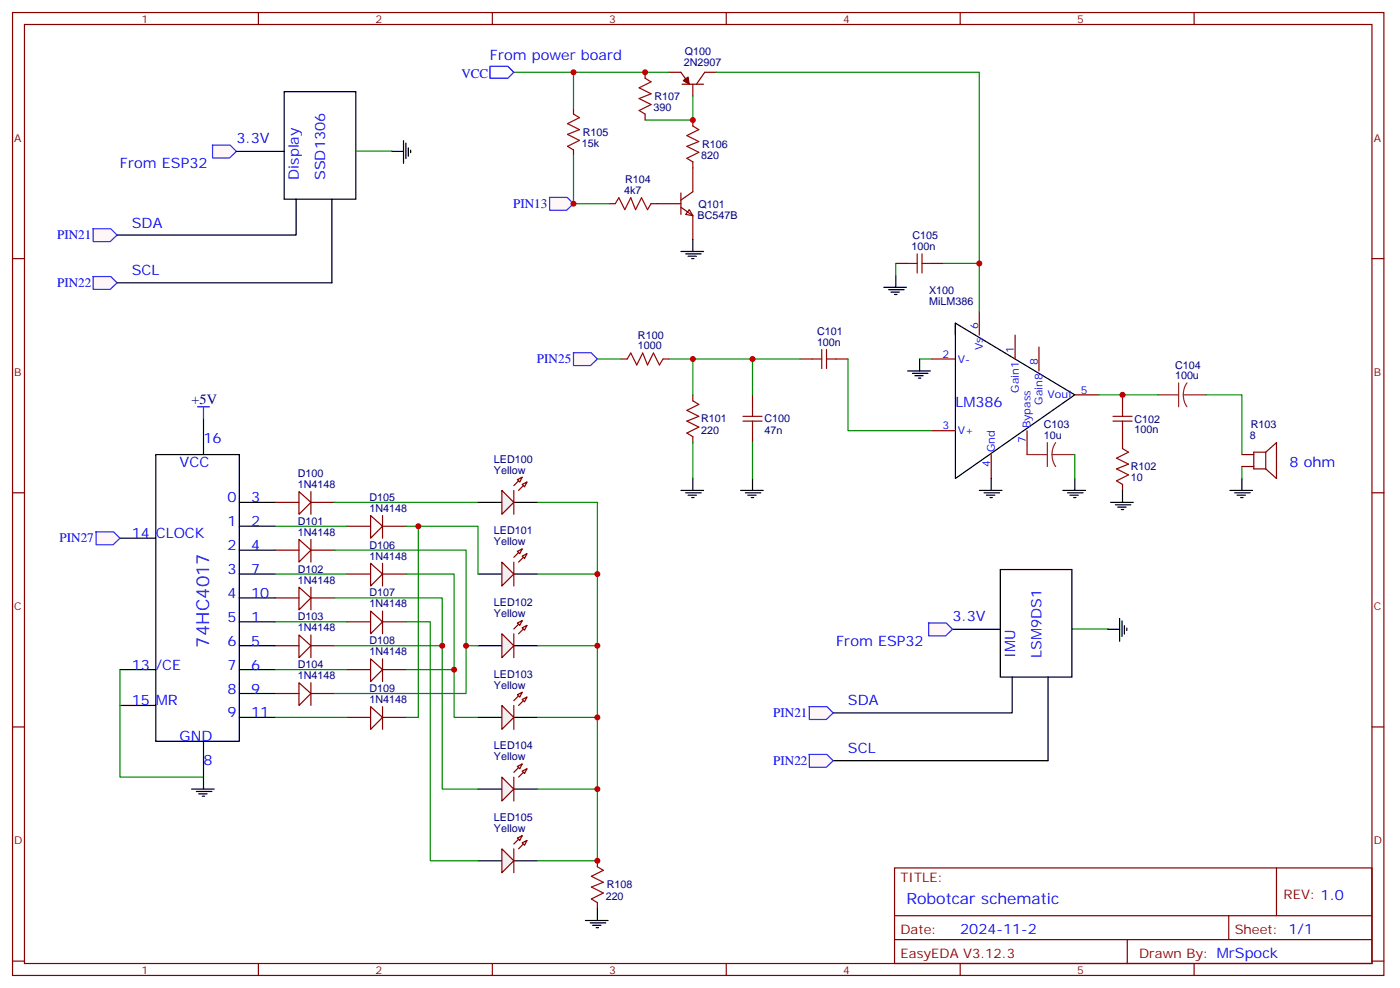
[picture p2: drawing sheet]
<svg xmlns="http://www.w3.org/2000/svg" width="414mm" height="292mm" viewBox="0 0 414 292" stroke-linecap="round" stroke-linejoin="round" font-family="sans-serif">
<g fill="none" stroke="#870000" stroke-width=".35">
<path d="M3.7 3.7h405.3v284.3h-405.3zM7.2 7.2h398.3v277.3h-398.3zM76.4 3.7v3.5M145.5 3.7v3.5M214.7 3.7v3.5M283.8 3.7v3.5M353 3.7v3.5M3.7 76.4h3.5M405.5 76.4h3.5M289.5 91.9v7.1M300 99v7M183.6 106h1.8"/>
<path d="M196 106h1.7M204.8 116.6v1.8M222.4 116.6v3.5M236.5 106h3.6M247.1 106h3.5M275.3 106h7.1M307.1 102.5v7M317.7 116.6h7M331.8 116.6v3.5M204.8 128.9v1.8M222.4 127.2v3.5M275.3 127.2h7.1"/>
<path d="M293 134.2v7.1M303.6 127.2v7M331.8 127.2v5.3M3.7 145.5h3.5M331.8 143.1v1.7M405.5 145.5h3.5M3.7 214.7h3.5M405.5 214.7h3.5M264.4 256.3h141.1v28.2h-141.1zM377.3 256.3v14.1M264.4 270.4h141.1M264.4 277.5h141.1"/>
<path d="M333.2 277.5v7M363.2 270.4v7.1M3.7 283.8h3.5M76.4 284.5v3.5M145.5 284.5v3.5M214.7 284.5v3.5M283.8 284.5v3.5M353 284.5v3.5M405.5 283.8h3.5"/>
</g>
<g fill="none" stroke="#a10000" stroke-width=".35">
<path d="M185.4 106l1-1.8 1.8 3.6 1.8-3.6 1.4 3.6 1.7-3.6 1.8 3.6 1.1-1.8M204.8 118.4l1.8 1-3.6 1.8 3.6 1.7-3.6 1.5 3.6 1.7-3.6 1.8 1.8 1M240.1 106h2.8M242.9 103.2v5.6M244.3 106h2.8M244.3 103.2v5.6M219.6 124.4h5.6M219.6 122.9h5.6M222.4 120.1v2.8M222.4 124.4v2.8M329 124.4h5.6M329 122.9h5.6"/>
<path d="M331.8 120.1v2.8M331.8 124.4v2.8M331.8 132.5l1.8 1-3.6 1.8 3.6 1.8-3.6 1.4 3.6 1.7-3.6 1.8 1.8 1.1"/>
</g>
<g fill="none" stroke="#000" stroke-width=".35">
<path d="M282.4 95.4v45.9l35.3-24.7-35.3-21.2v3.6M268.3 109.5h6.7M269.7 110.2h4.6M270.4 110.9h2.5M271.5 111.7h.7M271.8 106v3.5M201.3 144.8h6.7M202.7 145.5h4.6M203.4 146.2h2.4M204.4 146.9h.7M204.8 141.3v3.5M218.9 144.8h6.7"/>
<path d="M220.3 145.5h4.6M221 146.2h2.5M222.1 146.9h.7M222.4 141.3v3.5M289.5 144.8h6.7M290.9 145.5h4.6M291.6 146.2h2.4M292.6 146.9h.7M293 141.3v3.5M314.1 144.8h6.8M315.6 145.5h4.5M316.3 146.2h2.4"/>
<path d="M317.3 146.9h.7M317.7 141.3v3.5M328.3 148.3h6.7M329.7 149h4.6M330.4 149.8h2.4M331.4 150.5h.7M331.8 144.8v3.5M363.5 144.8h6.7M364.9 145.5h4.6M365.7 146.2h2.4M366.7 146.9h.7M367.1 141.3v3.5"/>
</g>
<path d="M197.7 106h7.1v10.6M204.8 106h17.6v10.6M222.4 106h14.1M250.6 106v21.2h24.7M271.8 106h3.5M324.7 116.6h17.7M204.8 130.7v10.6M222.4 130.7v10.6M317.7 134.2v7.1M367.1 137.8v3.5" fill="none" stroke="#008700" stroke-width=".35"/>
<path d="M342.4 116.6h6M348.4 113.1v7M349.8 116.6l.2 1.8 .8 1.7M349.8 116.6h6.7M350.8 113.1l-.8 1.6-.2 1.9M303.6 134.2h6M309.6 130.7v7.1M311 134.2l.2 1.9 .8 1.7M311 134.2h6.7M312 130.7l-.8 1.7-.2 1.8" fill="none" stroke="#8c2424" stroke-width=".35"/>
<path d="M169.4 104.2h5.3l1.9 1.8-2.1 1.9h-5z" fill="#fff7f7" stroke="#420aff" stroke-width=".35"/>
<path d="M268.3 77.8h2.8M271.1 75v5.6M272.5 77.8h2.8M272.5 75v5.6" fill="none" stroke="#a10000" stroke-width=".35"/>
<path d="M264.8 77.8h3.5M275.3 77.8h3.6M367.1 134.2h3.5M367.1 137.8h3.5M374.1 133.5l3.2-2.8v10.6l-3.2-2.8M374.1 133.5v5M374.1 133.5h-3.5v5h3.5" fill="none" stroke="#870000" stroke-width=".35"/>
<path d="M261.2 84.8h6.7M262.6 85.5h4.6M263.3 86.3h2.5M264.4 87h.7M264.8 81.3v3.5" fill="none" stroke="#000" stroke-width=".35"/>
<path d="M356.5 116.6h10.6v17.6" fill="none" stroke="#008700" stroke-width=".35"/>
<path d="M203.7 61.9l1.1 1.8-2.1-.4z" fill="#fff" stroke="#870000" stroke-width=".35"/>
<path d="M169.5 31.9v1.8M197.7 21.3h3.6l1.7 2.5M201.6 24.9h6.4M204.8 24.9v3.5M204.8 35.5v1.7M211.8 21.3h-3.5l-2.5 3.6M169.5 44.3v1.7M201.3 57v6.3M204.8 47.8v8.8l-3.5 2.5M180.1 60.1h1.8M192.4 60.1h8.9M201.3 61.2l3.5 2.5v7" fill="none" stroke="#870000" stroke-width=".35"/>
<path d="M201.3 74.3h6.7M202.7 75h4.6M203.4 75.7h2.4M204.4 76.4h.7M204.8 70.7v3.6" fill="none" stroke="#000" stroke-width=".35"/>
<path d="M169.5 33.7l1.8 1-3.6 1.8 3.6 1.8-3.6 1.4 3.6 1.8-3.6 1.7 1.8 1.1M204.8 37.2l1.8 1.1-3.6 1.7 3.6 1.8-3.6 1.4 3.6 1.8-3.6 1.7 1.8 1.1M181.9 60.1l1-1.7 1.8 3.5 1.7-3.5 1.5 3.5 1.7-3.5 1.8 3.5 1-1.8" fill="none" stroke="#a10000" stroke-width=".35"/>
<path d="M151.9 21.3h17.6v10.6M169.5 21.3h28.2M204.8 28.4v7.1h-14.1M169.5 46v14.1h10.6" fill="none" stroke="#008700" stroke-width=".35"/>
<path d="M202 23.8l1.4-1 .3 2.1z" fill="#870000" stroke="#870000" stroke-width=".35"/>
<path d="M162.4 58.3h5.3l1.8 1.8-2 2h-5z" fill="#fff7f7" stroke="#420aff" stroke-width=".35"/>
<path d="M211.8 21.3h77.7v70.6M264.8 77.8v3.5M278.9 77.8h10.6M176.6 106h7" fill="none" stroke="#008700" stroke-width=".35"/>
<path d="M190.7 23.1l1.7 1.1-3.5 1.7 3.5 1.8-3.5 1.4 3.5 1.8-3.5 1.7 1.8 1.1" fill="none" stroke="#a10000" stroke-width=".35"/>
<path d="M190.7 21.3v1.8M190.7 33.7v1.8" fill="none" stroke="#870000" stroke-width=".35"/>
<path d="M84 27.1h21.2v31.7h-21.2z" fill="none" stroke="#000" stroke-width=".35"/>
<path d="M62.7 42.9h5.3l1.9 1.8-2 2h-5.1z" fill="#fff7f7" stroke="#420aff" stroke-width=".35"/>
<path d="M69.9 44.7h14.1M115.7 44.7h3.6M119.3 41.5v6.7M120 42.2v4.6M120.7 43.7v2.4M121.4 44.4v.7" fill="none" stroke="#000" stroke-width=".35"/>
<path d="M105.3 44.6h10.6" fill="none" stroke="#008700" stroke-width=".35"/>
<g fill="#fff7f7" stroke="#420aff" stroke-width=".35">
<path d="M27.5 67.6h5.3l1.8 1.8-2 1.9h-5.1z"/>
<path d="M27.5 81.7h5.3l1.8 1.8-2 2h-5.1z"/>
</g>
<g fill="none" stroke="#000" stroke-width=".35">
<path d="M87.5 58.8v10.6h-52.9M98.1 58.8v24.7h-63.5M46 134.2h24.7v84.7h-24.7zM60.1 123.6v10.6M35.5 158.9h10.5M70.7 148.3h10.6M70.7 155.4h10.6M70.7 162.5h10.6M70.7 169.5h10.6M70.7 176.6h10.6M35.5 197.7h10.5M70.7 183.6h10.6"/>
<path d="M70.7 190.7h10.6M70.7 197.7h10.6M35.5 208.3h10.5M60.1 218.9v10.6M70.7 204.8h10.6M70.7 211.8h10.6"/>
</g>
<path d="M58.4 120.1h3.5M60.1 120.1v3.5" fill="none" stroke="#00f" stroke-width=".35"/>
<path d="M28.3 157.1h5.3l1.9 1.8-2.1 2h-5z" fill="#fff7f7" stroke="#420aff" stroke-width=".35"/>
<path d="M35.5 197.7v31.8h24.6" fill="none" stroke="#008700" stroke-width=".35"/>
<path d="M56.6 233h6.7M58 233.7h4.6M58.7 234.4h2.5M59.8 235.1h.7M60.1 229.5v3.5" fill="none" stroke="#000" stroke-width=".35"/>
<path d="M88.4 145.2l3.5 3.1-3.5 3.6z" fill="#fff" stroke="#870000" stroke-width=".35"/>
<path d="M81.3 148.3h7.1M91.9 145.2v6.7M91.9 148.3h7.1" fill="none" stroke="#870000" stroke-width=".35"/>
<path d="M88.4 159.3l3.5 3.2-3.5 3.5z" fill="#fff" stroke="#870000" stroke-width=".35"/>
<path d="M91.9 159.3v6.7M81.3 162.5h7.1M91.9 162.5h7.1" fill="none" stroke="#870000" stroke-width=".35"/>
<path d="M88.4 173.4l3.5 3.2-3.5 3.5z" fill="#fff" stroke="#870000" stroke-width=".35"/>
<path d="M81.3 176.6h7.1M91.9 173.4v6.7M91.9 176.6h7.1" fill="none" stroke="#870000" stroke-width=".35"/>
<path d="M88.4 187.5l3.5 3.2-3.5 3.5z" fill="#fff" stroke="#870000" stroke-width=".35"/>
<path d="M81.3 190.7h7.1M91.9 187.5v6.7M91.9 190.7h7.1" fill="none" stroke="#870000" stroke-width=".35"/>
<path d="M88.4 201.6l3.5 3.2-3.5 3.5z" fill="#fff" stroke="#870000" stroke-width=".35"/>
<path d="M81.3 204.8h7.1M91.9 201.6v6.7M91.9 204.8h7.1" fill="none" stroke="#870000" stroke-width=".35"/>
<path d="M109.5 152.2l3.6 3.2-3.6 3.5z" fill="#fff" stroke="#870000" stroke-width=".35"/>
<path d="M102.5 155.4h7M113.1 152.2v6.7M113.1 155.4h7" fill="none" stroke="#870000" stroke-width=".35"/>
<path d="M109.5 166.3l3.6 3.2-3.6 3.5z" fill="#fff" stroke="#870000" stroke-width=".35"/>
<path d="M102.5 169.5h7M113.1 166.3v6.7M113.1 169.5h7" fill="none" stroke="#870000" stroke-width=".35"/>
<path d="M109.5 180.4l3.6 3.2-3.6 3.5z" fill="#fff" stroke="#870000" stroke-width=".35"/>
<path d="M102.5 183.6h7M113.1 180.4v6.7M113.1 183.6h7" fill="none" stroke="#870000" stroke-width=".35"/>
<path d="M109.5 194.6l3.6 3.1-3.6 3.6z" fill="#fff" stroke="#870000" stroke-width=".35"/>
<path d="M102.5 197.7h7M113.1 194.6v6.7M113.1 197.7h7" fill="none" stroke="#870000" stroke-width=".35"/>
<path d="M109.5 208.7l3.6 3.1-3.6 3.6z" fill="#fff" stroke="#870000" stroke-width=".35"/>
<path d="M102.5 211.8h7M113.1 208.7v6.7M113.1 211.8h7" fill="none" stroke="#870000" stroke-width=".35"/>
<path d="M81.3 155.4h21.2M81.3 169.5h21.2M81.3 183.6h21.2M81.3 197.7h21.2M81.3 211.8h21.2" fill="none" stroke="#008700" stroke-width=".35"/>
<path d="M141.3 148.3h7M151.9 148.3h7" fill="none" stroke="#000" stroke-width=".35"/>
<path d="M148.3 144.8l3.6 3.5-3.6 3.6z" fill="#f0f0f0" stroke="#870000" stroke-width=".35"/>
<path d="M154.3 140.9l-2.4 2.5M155.8 142.3l-2.5 2.5" fill="none" stroke="#870000" stroke-width=".35"/>
<g fill="#f0f0f0" stroke="#870000" stroke-width=".35">
<path d="M154.3 143.1l1.5-.8-.8 1.5z"/>
<path d="M152.9 141.6l1.4-.7-.7 1.4z"/>
</g>
<path d="M151.9 144.8v7.1" fill="none" stroke="#870000" stroke-width=".35"/>
<path d="M141.3 169.5h7M151.9 169.5h7" fill="none" stroke="#000" stroke-width=".35"/>
<path d="M148.3 166l3.6 3.5-3.6 3.5z" fill="#f0f0f0" stroke="#870000" stroke-width=".35"/>
<path d="M154.3 162.1l-2.4 2.5M155.8 163.5l-2.5 2.5" fill="none" stroke="#870000" stroke-width=".35"/>
<g fill="#f0f0f0" stroke="#870000" stroke-width=".35">
<path d="M154.3 164.2l1.5-.7-.8 1.4z"/>
<path d="M152.9 162.8l1.4-.7-.7 1.4z"/>
</g>
<path d="M151.9 166v7" fill="none" stroke="#870000" stroke-width=".35"/>
<path d="M141.3 190.7h7M151.9 190.7h7" fill="none" stroke="#000" stroke-width=".35"/>
<path d="M148.3 187.1l3.6 3.6-3.6 3.5z" fill="#f0f0f0" stroke="#870000" stroke-width=".35"/>
<path d="M154.3 183.3l-2.4 2.4M155.8 184.7l-2.5 2.4" fill="none" stroke="#870000" stroke-width=".35"/>
<g fill="#f0f0f0" stroke="#870000" stroke-width=".35">
<path d="M154.3 185.4l1.5-.7-.8 1.4z"/>
<path d="M152.9 184l1.4-.7-.7 1.4z"/>
</g>
<path d="M151.9 187.1v7.1" fill="none" stroke="#870000" stroke-width=".35"/>
<path d="M141.3 211.8h7M151.9 211.8h7" fill="none" stroke="#000" stroke-width=".35"/>
<path d="M148.3 208.3l3.6 3.5-3.6 3.6z" fill="#f0f0f0" stroke="#870000" stroke-width=".35"/>
<path d="M154.3 204.4l-2.4 2.5M155.8 205.8l-2.5 2.5" fill="none" stroke="#870000" stroke-width=".35"/>
<g fill="#f0f0f0" stroke="#870000" stroke-width=".35">
<path d="M154.3 206.6l1.5-.8-.8 1.5z"/>
<path d="M152.9 205.1l1.4-.7-.7 1.4z"/>
</g>
<path d="M151.9 208.3v7.1" fill="none" stroke="#870000" stroke-width=".35"/>
<path d="M141.3 233h7M151.9 233h7" fill="none" stroke="#000" stroke-width=".35"/>
<path d="M148.3 229.5l3.6 3.5-3.6 3.5z" fill="#f0f0f0" stroke="#870000" stroke-width=".35"/>
<path d="M154.3 225.6l-2.4 2.5M155.8 227l-2.5 2.5" fill="none" stroke="#870000" stroke-width=".35"/>
<g fill="#f0f0f0" stroke="#870000" stroke-width=".35">
<path d="M154.3 227.7l1.5-.7-.8 1.4z"/>
<path d="M152.9 226.3l1.4-.7-.7 1.4z"/>
</g>
<path d="M151.9 229.5v7" fill="none" stroke="#870000" stroke-width=".35"/>
<path d="M141.3 254.2h7M151.9 254.2h7" fill="none" stroke="#000" stroke-width=".35"/>
<path d="M148.3 250.6l3.6 3.6-3.6 3.5z" fill="#f0f0f0" stroke="#870000" stroke-width=".35"/>
<path d="M154.3 246.8l-2.4 2.4M155.8 248.2l-2.5 2.4" fill="none" stroke="#870000" stroke-width=".35"/>
<g fill="#f0f0f0" stroke="#870000" stroke-width=".35">
<path d="M154.3 248.9l1.5-.7-.8 1.4z"/>
<path d="M152.9 247.5l1.4-.7-.7 1.4z"/>
</g>
<path d="M151.9 250.6v7.1M176.6 254.2v1.7M176.6 266.5v1.8" fill="none" stroke="#870000" stroke-width=".35"/>
<path d="M176.6 255.9l1.7 1.1-3.5 1.8 3.5 1.7-3.5 1.4 3.5 1.8-3.5 1.8 1.8 1" fill="none" stroke="#a10000" stroke-width=".35"/>
<path d="M299.2 199.9v10.6h-52.9M309.8 199.9v24.7h-63.5M173 271.8h6.7M174.4 272.5h4.6M175.2 273.2h2.4M176.2 273.9h.7M176.6 268.3v3.5" fill="none" stroke="#000" stroke-width=".35"/>
<g fill="none" stroke="#008700" stroke-width=".35">
<path d="M99 148.3h42.3M120.1 155.4h21.2v14.1M123.6 155.4v56.4h-3.5M158.9 148.3h17.7v105.9h-17.7M99 162.5h38.8v28.2h3.5M99 176.6h31.7v56.4h10.6M120.1 169.5h14.1v42.3h7.1M158.9 169.5h17.7M99 190.7h31.7M120.1 183.6h7.1v70.6h14.1M120.1 197.7h14.1M137.8 190.7v14.1h-38.8"/>
<path d="M158.9 190.7h17.7M158.9 211.8h17.7M158.9 233h17.7"/>
</g>
<path d="M144.8 19.6h5.3l1.8 1.7-1.8 1.8h-5.3z" fill="none" stroke="#00f" stroke-width=".35"/>
<g fill="#fff7f7" stroke="#420aff" stroke-width=".35">
<path d="M239.1 222.8h5.3l1.9 1.8-2.1 2h-5z"/>
<path d="M239.1 208.7h5.3l1.9 1.8-2.1 2h-5z"/>
</g>
<path d="M317 185.7h10.6" fill="none" stroke="#008700" stroke-width=".35"/>
<path d="M281.5 185.8h14.2M327.4 185.8h3.5M330.9 182.6v6.7M331.6 183.4v4.5M332.3 184.8v2.4M333.1 185.5v.7" fill="none" stroke="#000" stroke-width=".35"/>
<path d="M274.4 184h5.3l1.8 1.8-2 2h-5z" fill="#fff7f7" stroke="#420aff" stroke-width=".35"/>
<path d="M295.7 168.2h21.1v31.7h-21.1z" fill="none" stroke="#000" stroke-width=".35"/>
<g fill="#c00">
<circle cx="204.8" cy="106" r=".88"/>
<circle cx="222.4" cy="106" r=".88"/>
<circle cx="331.8" cy="116.6" r=".88"/>
<circle cx="169.5" cy="21.3" r=".88"/>
<circle cx="169.5" cy="60.1" r=".88"/>
<circle cx="289.5" cy="77.8" r=".88"/>
<circle cx="204.8" cy="35.5" r=".88"/>
<circle cx="190.7" cy="21.3" r=".88"/>
<circle cx="176.6" cy="169.5" r=".88"/>
<circle cx="176.6" cy="190.7" r=".88"/>
<circle cx="176.6" cy="211.8" r=".88"/>
<circle cx="176.6" cy="254.2" r=".88"/>
<circle cx="176.6" cy="233" r=".88"/>
<circle cx="130.7" cy="190.7" r=".88"/>
<circle cx="134.2" cy="197.7" r=".88"/>
<circle cx="137.8" cy="190.7" r=".88"/>
<circle cx="123.6" cy="155.4" r=".88"/>
</g>
<text font-size="5.3" fill="#00f" x="61.8" y="191.2" transform="rotate(-90 61.8 191.2)">74HC4017</text>
<text font-size="4.6" fill="#00f" x="267.9" y="266.9">Robotcar schematic</text>
<g font-size="4.2" fill="#00f">
<text x="144.8" y="17.8">From power board</text>
<text x="69.9" y="42.2">3.3V</text>
<text x="35.5" y="49.6">From ESP32</text>
<text x="88.4" y="53.1" transform="rotate(-90 88.4 53.1)">Display</text>
<text x="96.2" y="53.2" transform="rotate(-90 96.2 53.2)">SSD1306</text>
<text x="39" y="67.2">SDA</text>
<text x="39" y="81.3">SCL</text>
<text x="282.4" y="120.1">LM386</text>
<text x="60.1" y="130.7">16</text>
<text x="53.1" y="137.8">VCC</text>
<text x="381.2" y="137.8">8 ohm</text>
<text x="67.2" y="148.3">0</text>
<text x="74.3" y="148.3">3</text>
<text x="67.2" y="155.4">1</text>
<text x="74.3" y="155.4">2</text>
<text x="39" y="158.9">14</text>
<text x="46" y="158.9">CLOCK</text>
<text x="67.2" y="162.5">2</text>
<text x="74.3" y="162.5">4</text>
<text x="67.2" y="169.5">3</text>
<text x="74.3" y="169.5">7</text>
<text x="67.2" y="176.6">4</text>
<text x="74.3" y="176.6">10</text>
<text x="67.2" y="183.6">5</text>
<text x="74.3" y="183.6">1</text>
<text x="281.5" y="183.3">3.3V</text>
<text x="67.2" y="190.7">6</text>
<text x="74.3" y="190.7">5</text>
<text x="247.1" y="190.7">From ESP32</text>
<text x="39" y="197.7">13</text>
<text x="46" y="197.7">/CE</text>
<text x="67.2" y="197.7">7</text>
<text x="74.3" y="197.7">6</text>
<text x="300" y="194.2" transform="rotate(-90 300 194.2)">IMU</text>
<text x="307.8" y="194.3" transform="rotate(-90 307.8 194.3)">LSM9DS1</text>
<text x="39" y="208.3">15</text>
<text x="46" y="208.3">MR</text>
<text x="67.2" y="204.8">8</text>
<text x="74.3" y="204.8">9</text>
<text x="250.6" y="208.3">SDA</text>
<text x="67.2" y="211.8">9</text>
<text x="74.3" y="211.8">11</text>
<text x="53.1" y="218.9">GND</text>
<text x="60.1" y="226">8</text>
<text x="250.6" y="222.4">SCL</text>
<text x="283.8" y="275.7">2024-11-2</text>
</g>
<text font-size="4.2" fill="#000080" x="56.6" y="119.4">+5V</text>
<g font-size="3.9" fill="#00f">
<text x="136.4" y="23.1">VCC</text>
<text x="151.7" y="61.4">PIN13</text>
<text x="16.9" y="70.5">PIN21</text>
<text x="16.9" y="84.6">PIN22</text>
<text x="158.7" y="107.2">PIN25</text>
<text x="17.6" y="160.1">PIN27</text>
<text x="228.6" y="211.6">PIN21</text>
<text x="228.6" y="225.8">PIN22</text>
</g>
<g font-size="3.9" fill="#800">
<text x="266.2" y="260.5">TITLE:</text>
<text x="379.4" y="265.5">REV: 1.0</text>
<text x="266.2" y="275.7">Date:</text>
<text x="364.9" y="275.7">Sheet: 1/1</text>
<text x="266.2" y="282.8">EasyEDA V3.12.3</text>
<text x="336.7" y="282.8">Drawn By: MrSpock</text>
</g>
<g font-size="3.2" fill="#800">
<text x="41.8" y="6.7">1</text>
<text x="110.9" y="6.7">2</text>
<text x="180.1" y="6.7">3</text>
<text x="249.2" y="6.7">4</text>
<text x="318.4" y="6.7">5</text>
<text x="4.2" y="41.8">A</text>
<text x="406" y="41.8">A</text>
<text x="4.2" y="110.9">B</text>
<text x="406" y="110.9">B</text>
<text x="4.2" y="180.1">C</text>
<text x="406" y="180.1">C</text>
<text x="4.2" y="249.2">D</text>
<text x="406" y="249.2">D</text>
<text x="41.8" y="287.5">1</text>
<text x="110.9" y="287.5">2</text>
<text x="180.1" y="287.5">3</text>
<text x="249.2" y="287.5">4</text>
<text x="318.4" y="287.5">5</text>
</g>
<g font-size="3.2" fill="#000080">
<text x="202.4" y="16.3">Q100</text>
<text x="202.1" y="19.6">2N2907</text>
<text x="193.4" y="29.5">R107</text>
<text x="193.1" y="32.8">390</text>
<text x="172.3" y="40.1">R105</text>
<text x="172" y="43.4">15k</text>
<text x="207.3" y="46.9">820</text>
<text x="207.5" y="43.6">R106</text>
<text x="184.5" y="57.3">4k7</text>
<text x="184.8" y="54">R104</text>
<text x="206.2" y="64.6">BC547B</text>
<text x="206.5" y="61.3">Q101</text>
<text x="269.7" y="70.7">C105</text>
<text x="269.4" y="73.9">100n</text>
<text x="274.6" y="87">X100</text>
<text x="274.6" y="90.1">MiLM386</text>
<text x="188.6" y="100">R100</text>
<text x="241.5" y="98.9">C101</text>
<text x="188.6" y="103.2">1000</text>
<text x="241.5" y="102.1">100n</text>
<text x="347.3" y="112">100u</text>
<text x="347.3" y="108.8">C104</text>
<text x="207.3" y="124.8">R101</text>
<text x="226" y="124.8">C100</text>
<text x="335.3" y="124.8">C102</text>
<text x="207.3" y="128">220</text>
<text x="226" y="128">47n</text>
<text x="308.5" y="129.6">10u</text>
<text x="308.5" y="126.5">C103</text>
<text x="335.3" y="128">100n</text>
<text x="369.4" y="129.6">8</text>
<text x="369.7" y="126.4">R103</text>
<text x="146" y="136.6">LED100</text>
<text x="88" y="140.9">D100</text>
<text x="146" y="139.9">Yellow</text>
<text x="334.3" y="142.1">10</text>
<text x="334.3" y="138.9">R102</text>
<text x="88" y="144.1">1N4148</text>
<text x="109.2" y="147.9">D105</text>
<text x="88" y="155">D101</text>
<text x="109.2" y="151.2">1N4148</text>
<text x="88" y="158.2">1N4148</text>
<text x="146" y="161">Yellow</text>
<text x="146" y="157.8">LED101</text>
<text x="109.2" y="165.3">1N4148</text>
<text x="109.2" y="162">D106</text>
<text x="88" y="172.3">1N4148</text>
<text x="88" y="169.1">D102</text>
<text x="109.2" y="179.4">1N4148</text>
<text x="109.2" y="176.1">D107</text>
<text x="146" y="179">LED102</text>
<text x="88" y="183.2">D103</text>
<text x="146" y="182.2">Yellow</text>
<text x="88" y="186.4">1N4148</text>
<text x="109.2" y="190.2">D108</text>
<text x="88" y="197.3">D104</text>
<text x="109.2" y="193.5">1N4148</text>
<text x="88" y="200.6">1N4148</text>
<text x="146" y="203.4">Yellow</text>
<text x="146" y="200.1">LED103</text>
<text x="109.2" y="207.6">1N4148</text>
<text x="109.2" y="204.4">D109</text>
<text x="146" y="221.3">LED104</text>
<text x="146" y="224.5">Yellow</text>
<text x="146" y="245.7">Yellow</text>
<text x="146" y="242.5">LED105</text>
<text x="179.3" y="262.4">R108</text>
<text x="179" y="265.7">220</text>
</g>
<g font-size="3.2" fill="#00f">
<text x="289.1" y="97.2" transform="rotate(-90 289.1 97.2)">6</text>
<text x="278.6" y="105.7">2</text>
<text x="283.1" y="107.1">V-</text>
<text x="290.5" y="103.5" transform="rotate(-90 290.5 103.5)">Vs</text>
<text x="299.7" y="104.2" transform="rotate(-90 299.7 104.2)">1</text>
<text x="306.7" y="107.8" transform="rotate(-90 306.7 107.8)">8</text>
<text x="301.1" y="116" transform="rotate(-90 301.1 116)">Gain1</text>
<text x="308.2" y="119.5" transform="rotate(-90 308.2 119.5)">Gain8</text>
<text x="309.6" y="117.7">Vout</text>
<text x="319.4" y="116.2">5</text>
<text x="278.6" y="126.8">3</text>
<text x="283.1" y="128.2">V+</text>
<text x="303.2" y="131" transform="rotate(-90 303.2 131)">7</text>
<text x="304.6" y="126.5" transform="rotate(-90 304.6 126.5)">Bypass</text>
<text x="294" y="133.5" transform="rotate(-90 294 133.5)">Gnd</text>
<text x="292.6" y="138" transform="rotate(-90 292.6 138)">4</text>
</g>
</svg>
